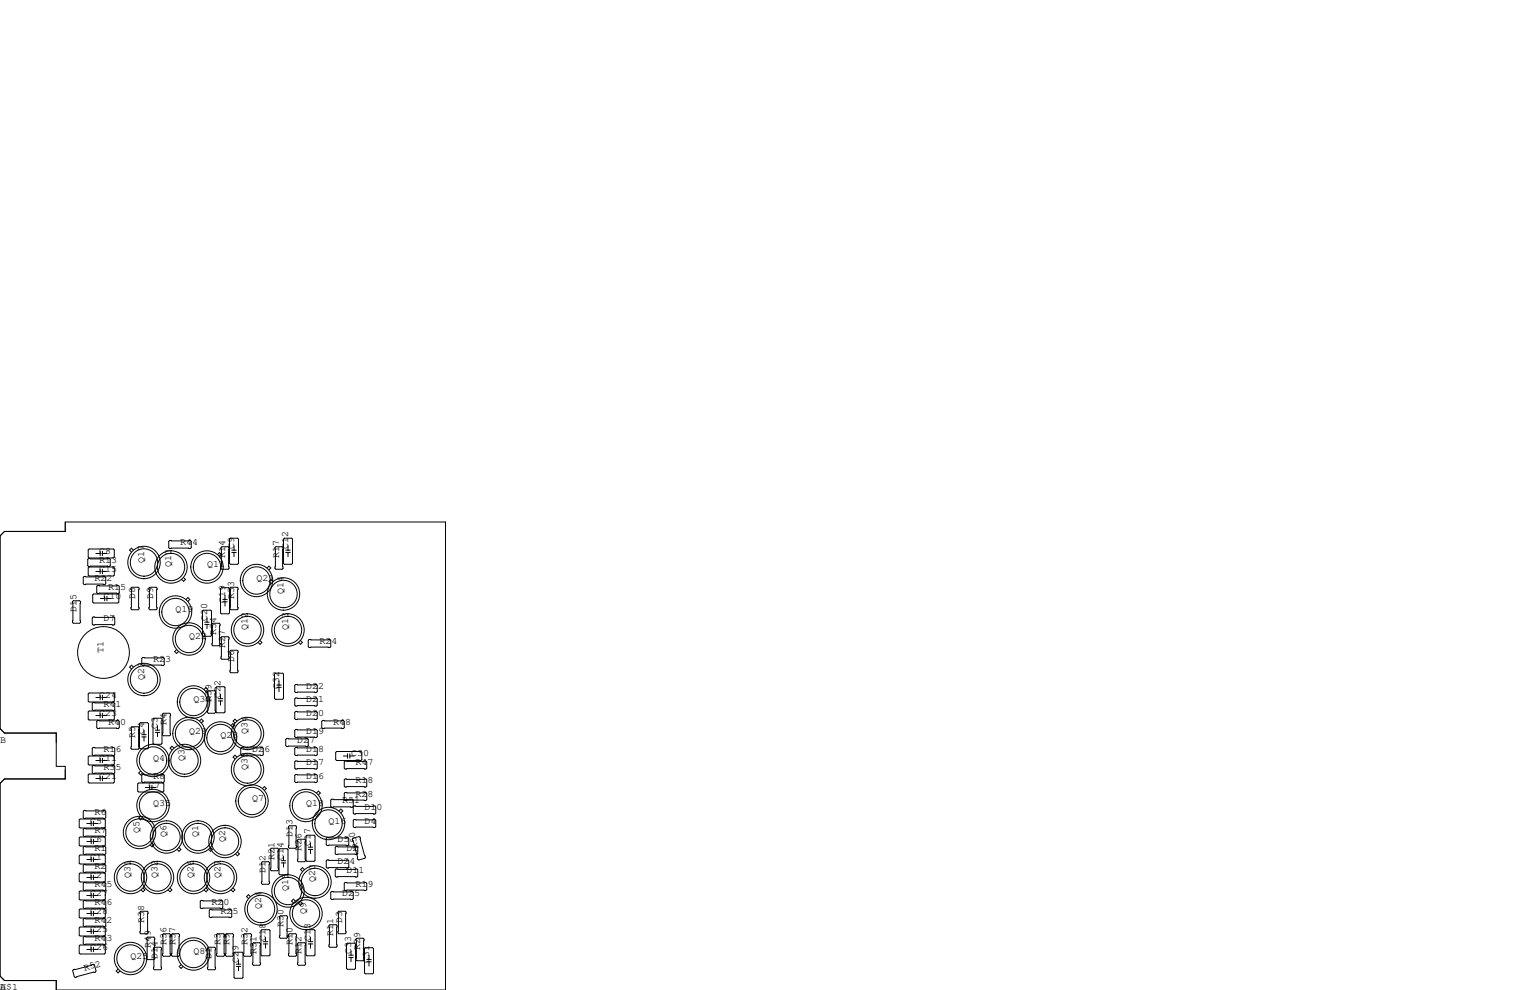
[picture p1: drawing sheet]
<svg xmlns="http://www.w3.org/2000/svg" width="432mm" height="279mm" viewBox="0 0 432 279" stroke-linecap="round" stroke-linejoin="round" font-family="sans-serif">
<g fill="none" stroke="#000" stroke-width=".28">
<path d="M0 151.3l1.3-1.3h17.1v-2.7h107.3v132.1h-109.8v-2.7h-14.6l-1.3-1.2v-54.4l1.3-1.3h17.1v-3.5h-2.5v-9.4h-14.6l-1.3-1.3zM25 157.6h5.9l.2 .3v1.7l-.2 .3h-5.9l-.2-.3v-1.7zM25.1 154.9h6.9l.3 .3v2l-.3 .3h-6.9l-.2-.3v-2zM27.1 156.2h1.2M28.3 155.6v1.2M28.9 156.2h1.2M28.9 155.6v1.2M37.6 155.2l-.5-.5-.5 .5 .5 .6M47.6 152.8l.3-.3h5.8l.3 .3v1.8l-.3 .2h-5.8l-.3-.2zM61.4 156.5l.5-.5 .6 .5-.6 .5M62.4 154.6l.2-.3h1.8l.2 .3v5.8l-.2 .3h-1.8l-.2-.3zM65 151.9h2.1l.2 .2v6.9l-.2 .3h-2.1l-.2-.3v-6.9z"/>
<path d="M65.4 155.3h1.3M65.4 155.9h1.3M66 154.1v1.2M66 155.9v1.2M77.9 154.3h1.7l.3 .3v5.8l-.3 .3h-1.7l-.3-.3v-5.8zM80.3 151.9h2l.3 .2v6.9l-.3 .3h-2l-.3-.3v-6.9zM80.6 155.3h1.3M80.6 155.9h1.3M81.3 154.1v1.2M81.3 155.9v1.2M20.7 169.5h1.8l.2 .3v5.8l-.2 .3h-1.8l-.3-.3v-5.8zM23.7 162.7h5.9l.2 .2v1.8l-.2 .3h-5.9l-.2-.3v-1.8z"/>
<path d="M25.1 160h6.9l.3 .3v2l-.3 .3h-6.9l-.2-.3v-2zM26.3 174.1h5.8l.3 .3v1.7l-.3 .3h-5.8l-.3-.3v-1.7zM26.4 167.6h6.9l.2 .3v2l-.2 .3h-6.9l-.2-.3v-2zM27.1 161.3h1.2M27.6 165.2h5.8l.3 .3v1.8l-.3 .2h-5.8l-.3-.2v-1.8zM28.3 160.7v1.2M28.3 168.9h1.2M28.9 160.7v1.2M28.9 161.3h1.2M29.5 168.3v1.2M30.2 168.9h1.2M30.2 168.3v1.2"/>
<path d="M37 166l.2-.3h1.8l.2 .3v5.8l-.2 .3h-1.8l-.2-.3zM42 166l.3-.3h1.8l.2 .3v5.8l-.2 .3h-1.8l-.3-.3zM51.8 163l.5 .5-.5 .6-.5-.6M52.5 169.2l.5-.5 .6 .5-.6 .5M57.2 172.5l.2-.3h2l.3 .3v6.8l-.3 .3h-2l-.2-.3zM57.8 176.2h1.3M57.8 175.6h1.3M58.4 174.4v1.2M58.4 176.2v1.2M59.8 176.1l.3-.2h1.7l.3 .2v5.9l-.3 .2h-1.7l-.3-.2zM62.4 180l.2-.3h1.8l.2 .3v5.8l-.2 .3h-1.8l-.2-.3zM62.5 165.9h2l.3 .2v6.9l-.3 .2h-2l-.3-.2v-6.9z"/>
<path d="M62.9 169.8h1.2M62.9 169.2h1.2M63.5 168v1.2M63.5 169.8v1.3M64.9 166l.3-.3h1.7l.3 .3v5.8l-.3 .3h-1.7l-.3-.3zM75.4 160.3l.5-.5 .5 .5-.5 .5M77 164.1l-.5-.5-.6 .5 .6 .6M25.1 195.6h6.9l.3 .2v2.1l-.3 .2h-6.9l-.2-.2v-2.1zM26.3 198.2h5.8l.3 .3v1.8l-.3 .2h-5.8l-.3-.2v-1.8zM27.1 196.8h1.2M28.3 196.2v1.3M28.9 196.2v1.3"/>
<path d="M28.9 196.8h1.2M37.6 188.3l-.5-.6-.5 .6 .5 .5M40.3 185.5h5.8l.3 .3v1.8l-.3 .2h-5.8l-.3-.2v-1.8zM49.8 183.3l-.5 .6 .5 .5 .6-.5M57.6 194.6l.5-.5 .5 .5-.5 .5M58.5 195.2l.3-.3h1.8l.2 .3v5.8l-.2 .3h-1.8l-.3-.3zM61 194.1l.2-.3h2l.3 .3v6.8l-.3 .3h-2l-.2-.3zM61.6 197.2h1.3M61.6 197.8h1.3M62.2 196v1.2M62.2 197.8v1.2M64.9 183.8l.3-.3h1.7l.3 .3v5.8l-.3 .3h-1.7l-.3-.3z"/>
<path d="M73.4 180.8l.5 .5-.5 .5-.6-.5M77.5 190.2l.2-.2h2.1l.2 .2v6.9l-.2 .3h-2.1l-.2-.3zM78.1 193.3h1.3M78.1 194h1.3M78.7 192.2v1.1M78.7 194v1.2M83.2 193.4l.2-.2h5.9l.2 .2v1.8l-.2 .3h-5.9l-.2-.3zM83.2 197.2l.2-.2h5.9l.2 .2v1.8l-.2 .3h-5.9l-.2-.3zM84.8 180.8l.5 .5-.5 .5-.5-.5M87 180.7l.2-.2h5.9l.2 .2v1.8l-.2 .3h-5.9l-.2-.3zM25.1 218.4h6.9l.3 .3v2l-.3 .3h-6.9l-.2-.3v-2zM25.1 200.7h6.9l.3 .2v2l-.3 .3h-6.9l-.2-.3v-2z"/>
<path d="M25.1 213.4h6.9l.3 .2v2l-.3 .3h-6.9l-.2-.3v-2zM26.3 216h5.8l.3 .3v1.8l-.3 .2h-5.8l-.3-.2v-1.8zM26.3 210.9h5.8l.3 .3v1.8l-.3 .2h-5.8l-.3-.2v-1.8zM27.1 214.6h1.2M27.1 201.9h1.2M27.1 219.7h1.2M27.6 203.3h5.8l.3 .3v1.8l-.3 .2h-5.8l-.3-.2v-1.8zM28.3 201.3v1.3M28.3 214v1.3M28.3 219.1v1.2M28.9 201.3v1.3M28.9 214v1.3"/>
<path d="M28.9 219.1v1.2M28.9 214.6h1.2M28.9 201.9h1.2M28.9 219.7h1.2M37 205.4l.2-.3h1.8l.2 .3v5.8l-.2 .3h-1.8l-.2-.3zM39.6 204h2.1l.2 .2v6.9l-.2 .2h-2.1l-.2-.2v-6.9zM39.7 217.6l-.6 .6 .6 .5 .5-.5M40 207.3h1.3M40 208h1.3M40.3 218.6h5.8l.3 .2v1.8l-.3 .3h-5.8l-.3-.3v-1.8zM40.6 206.1v1.2M40.6 208v1.2"/>
<path d="M43.4 202.7h2.1l.2 .2v6.9l-.2 .3h-2.1l-.2-.3v-6.9zM43.8 206.1h1.3M43.8 206.7h1.3M44.5 204.9v1.2M44.5 206.7v1.2M45.8 201.5l.3-.2h1.8l.2 .2v5.9l-.2 .2h-1.8l-.3-.2zM49.1 211.1l-.6-.5-.5 .5 .5 .6M56.3 203.5l.5-.6 .6 .6-.6 .5M65.2 204.7l.5-.5 .6 .5-.6 .6M66.9 213.7l-.6-.6-.5 .6 .5 .5M66.9 203.5l-.6-.5-.5 .5 .5 .5M68.2 210.9h5.8l.3 .3v1.8l-.3 .2h-5.8l-.3-.2v-1.8z"/>
<path d="M80.9 208.4h5.8l.3 .3v1.7l-.3 .3h-5.8l-.3-.3v-1.7zM83.2 206.1l.2-.2h5.9l.2 .2v1.8l-.2 .3h-5.9l-.2-.3zM83.2 201l.2-.2h5.9l.2 .2v1.8l-.2 .3h-5.9l-.2-.3zM83.4 218.6h5.9l.2 .2v1.8l-.2 .3h-5.9l-.2-.3v-1.8zM83.4 210.9h5.9l.2 .3v1.8l-.2 .2h-5.9l-.2-.2v-1.8zM83.4 214.8h5.9l.2 .2v1.8l-.2 .2h-5.9l-.2-.2v-1.8zM91.1 203.3h5.8l.3 .3v1.8l-.3 .2h-5.8l-.3-.2v-1.8zM94.7 212.3l.3-.2h6.9l.2 .2v2.1l-.2 .2h-6.9l-.3-.2zM96.9 213.4h1.2M97.4 219.8h5.9l.2 .3v1.8l-.2 .2h-5.9l-.2-.2v-1.8zM97.4 214.8h5.9l.2 .2v1.8l-.2 .2h-5.9l-.2-.2v-1.8zM98.1 212.7v1.3"/>
<path d="M98.7 213.4h1.2M98.7 212.7v1.3M22.6 231.1h6.9l.2 .3v2l-.2 .3h-6.9l-.2-.3v-2zM22.6 236.2h6.9l.2 .3v2l-.2 .3h-6.9l-.2-.3v-2zM23.7 238.9h5.9l.2 .2v1.8l-.2 .3h-5.9l-.2-.3v-1.8zM23.7 228.7h5.9l.2 .3v1.8l-.2 .2h-5.9l-.2-.2v-1.8zM23.7 233.8h5.9l.2 .3v1.7l-.2 .3h-5.9l-.2-.3v-1.7zM24.5 232.4h1.2M24.5 237.5h1.2M25.7 231.8v1.2M25.7 236.9v1.2M26.4 231.8v1.2"/>
<path d="M26.4 236.9v1.2M26.4 232.4h1.2M26.4 237.5h1.2M38.9 221.2l.2-.2h6.9l.2 .2v2.1l-.2 .2h-6.9l-.2-.2zM39.7 230.3l-.6 .6 .6 .5 .5-.5M41 222.2h1.2M42.2 221.6v1.3M42.9 222.2h1.2M42.9 221.6v1.3M42.9 237.9l.5 .6-.5 .5-.5-.5M50.5 239.2l.6 .5-.6 .6-.5-.6M59.4 239.2l.5 .5-.5 .6-.5-.6"/>
<path d="M74.1 222.5l.5-.5 .6 .5-.6 .6M76.3 239.6l.3-.2h1.8l.2 .2v5.9l-.2 .2h-1.8l-.3-.2zM79 239.5h2l.3 .3v6.8l-.3 .3h-2l-.3-.3v-6.8zM81.7 233h1.7l.3 .3v5.8l-.3 .3h-1.7l-.3-.3v-5.8zM83.9 237.1l.3-.2h1.8l.2 .2v5.9l-.2 .2h-1.8l-.3-.2zM86.6 235.7h2l.3 .3v6.8l-.3 .3h-2l-.2-.3v-6.8zM87 239.1h1.3M87 239.7h1.3M87.6 237.9v1.2M87.6 239.7v1.2M89.3 223.8l.6-.5 .5 .5-.5 .5M92.3 236.3h5.9l.2 .3v1.8l-.2 .2h-5.9l-.2-.2v-1.8z"/>
<path d="M93.6 225.6h5.8l.3 .2v1.8l-.3 .2h-5.8l-.3-.2v-1.8zM94.9 238.9h5.8l.3 .2v1.8l-.3 .3h-5.8l-.3-.3v-1.8zM95.7 228.9l.5-.6 .5 .6-.5 .5M97.4 223.6h5.9l.2 .3v1.8l-.2 .2h-5.9l-.2-.2v-1.8zM99.6 236.6l1.7-.5 .3 .2 1.5 5.6-.1 .3-1.8 .5-.3-.2-1.5-5.6zM99.9 227.5h5.9l.2 .2v1.8l-.2 .2h-5.9l-.2-.2v-1.8zM99.9 231.3h5.9l.2 .2v1.8l-.2 .3h-5.9l-.2-.3v-1.8zM22.4 246.6l.2-.2h6.9l.2 .2v2.1l-.2 .2h-6.9l-.2-.2zM22.4 251.7l.2-.2h6.9l.2 .2v2l-.2 .3h-6.9l-.2-.3zM22.4 256.8l.2-.3h6.9l.2 .3v2l-.2 .3h-6.9l-.2-.3zM22.6 241.3h6.9l.2 .3v2l-.2 .2h-6.9l-.2-.2v-2zM23.7 244h5.9l.2 .2v1.8l-.2 .3h-5.9l-.2-.3v-1.8z"/>
<path d="M23.7 249h5.9l.2 .3v1.8l-.2 .2h-5.9l-.2-.2v-1.8zM23.7 254.1h5.9l.2 .3v1.8l-.2 .2h-5.9l-.2-.2v-1.8zM23.7 259.2h5.9l.2 .3v1.7l-.2 .3h-5.9l-.2-.3v-1.7zM24.5 242.6h1.2M24.5 247.6h1.2M24.5 252.7h1.2M24.5 257.8h1.2M25.7 241.9v1.3M25.7 247v1.3M25.7 252.1v1.3M25.7 257.2v1.2M26.4 242.6h1.2"/>
<path d="M26.4 241.9v1.3M26.4 247v1.3M26.4 252.1v1.3M26.4 257.2v1.2M26.4 247.6h1.2M26.4 252.7h1.2M26.4 257.8h1.2M39.5 257.4l.3-.2h1.7l.3 .2v5.9l-.3 .2h-1.7l-.3-.2zM40.4 250.6l.5 .6-.5 .5-.6-.5M48 250.6l.5 .6-.5 .5-.6-.5M56.5 254.4l.3-.3h5.8l.3 .3v1.8l-.3 .2h-5.8l-.3-.2zM58.1 250.6l.6 .6-.6 .5-.5-.5"/>
<path d="M59.1 256.9l.2-.2h5.9l.2 .2v1.8l-.2 .3h-5.9l-.2-.3zM65.8 250.6l.5 .6-.5 .5-.6-.5M67 240.5l.6 .5-.6 .5-.5-.5M70.7 253l-.6-.5-.5 .5 .5 .6M74 243.2h1.8l.3 .3v5.8l-.3 .3h-1.8l-.2-.3v-5.8zM78.9 258.7l.2-.3h1.8l.3 .3v5.8l-.3 .3h-1.8l-.2-.3zM79.4 242.9h1.2M79.4 243.5h1.2M80 241.7v1.2M80 243.5v1.2M83.4 254.3l-.6-.5-.5 .5 .5 .5M84.8 254.4l.5 .6-.5 .5-.5-.5"/>
<path d="M85.9 245.4l-.5-.5-.6 .5 .6 .5M92.3 242.7h5.9l.2 .3v1.7l-.2 .3h-5.9l-.2-.3v-1.7zM93.3 251.8l.3-.2h5.8l.3 .2v1.8l-.3 .3h-5.8l-.3-.3zM94.6 245.5l.3-.3h5.8l.3 .3v1.8l-.3 .2h-5.8l-.3-.2zM95.4 257.4l.2-.2h1.8l.3 .2v5.9l-.3 .2h-1.8l-.2-.2zM97.2 249.3l.2-.3h5.9l.2 .3v1.8l-.2 .2h-5.9l-.2-.2zM20.7 273.7l5.6-1.6 .3 .2 .5 1.7-.2 .4-5.6 1.5-.3-.2-.5-1.7zM22.4 261.9l.2-.3h6.9l.2 .3v2l-.2 .3h-6.9l-.2-.3zM22.4 267l.2-.3h6.9l.2 .3v2l-.2 .2h-6.9l-.2-.2zM23.7 264.3h5.9l.2 .2v1.8l-.2 .3h-5.9l-.2-.3v-1.8zM24.5 262.9h1.2M24.5 268h1.2"/>
<path d="M25.7 262.3v1.2M25.7 267.3v1.3M26.4 262.3v1.2M26.4 267.3v1.3M26.4 262.9h1.2M26.4 268h1.2M33.3 273.5l-.5 .5 .5 .6 .6-.6M41.4 264.7l.3-.2h1.7l.3 .2v5.9l-.3 .2h-1.7l-.3-.2zM43.3 267.6l.3-.3h1.7l.3 .3v5.8l-.3 .3h-1.7l-.3-.3zM45.8 263.8l.3-.3h1.8l.2 .3v5.8l-.2 .3h-1.8l-.3-.3zM48.4 263.8l.2-.3h1.8l.3 .3v5.8l-.3 .3h-1.8l-.2-.3zM51.1 272.2l-.5 .6 .5 .5 .5-.5"/>
<path d="M58.5 267.6l.3-.3h1.8l.2 .3v5.8l-.2 .3h-1.8l-.3-.3zM61.1 263.8l.2-.3h1.8l.3 .3v5.8l-.3 .3h-1.8l-.2-.3zM63.6 263.8l.3-.3h1.8l.2 .3v5.8l-.2 .3h-1.8l-.3-.3zM66 269l.3-.3h2l.3 .3v6.8l-.3 .3h-2l-.3-.3zM66.7 272.1h1.2M66.7 272.7h1.2M67.3 270.9v1.2M67.3 272.7v1.2M68.7 263.8l.3-.3h1.7l.3 .3v5.8l-.3 .3h-1.7l-.3-.3zM71.2 266.3l.3-.2h1.8l.2 .2v5.9l-.2 .2h-1.8l-.3-.2zM73.7 262.6l.2-.2h2l.3 .2v6.9l-.3 .2h-2l-.2-.2zM74.3 266.4h1.3"/>
<path d="M74.3 265.8h1.3M74.9 264.5v1.3M74.9 266.4v1.2M81.4 263.8l.3-.3h1.7l.3 .3v5.8l-.3 .3h-1.7l-.3-.3zM83.9 266.3l.3-.2h1.8l.2 .2v5.9l-.2 .2h-1.8l-.3-.2zM86.4 262.6l.2-.2h2l.3 .2v6.9l-.3 .2h-2l-.2-.2zM87 266.4h1.3M87 265.8h1.3M87.6 264.5v1.3M87.6 266.4v1.2M92.8 261.2l.3-.2h1.8l.2 .2v5.9l-.2 .2h-1.8l-.3-.2zM97.8 266.4l.2-.2h2.1l.2 .2v6.9l-.2 .3h-2.1l-.2-.3z"/>
<path d="M98.4 269.6h1.3M98.4 270.2h1.3M99.1 268.4v1.2M99.1 270.2v1.2M100.5 265l.2-.2h1.8l.2 .2v5.9l-.2 .2h-1.8l-.2-.2zM102.9 267.7l.2-.2h2.1l.2 .2v6.9l-.2 .2h-2.1l-.2-.2zM103.5 271.4h1.3M103.5 270.8h1.3M104.1 269.6v1.2M104.1 271.4v1.3"/>
<circle cx="40.6" cy="158.7" r="4.6"/>
<circle cx="40.6" cy="158.7" r="3.9"/>
<circle cx="48.3" cy="160" r="3.9"/>
<circle cx="48.3" cy="160" r="4.6"/>
<circle cx="49.5" cy="172.7" r="4.6"/>
<circle cx="49.5" cy="172.7" r="3.9"/>
<circle cx="58.4" cy="160" r="4.6"/>
<circle cx="58.4" cy="160" r="3.9"/>
<circle cx="69.8" cy="177.8" r="3.9"/>
<circle cx="69.9" cy="177.8" r="4.6"/>
<circle cx="72.4" cy="163.8" r="4.6"/>
<circle cx="72.4" cy="163.8" r="3.9"/>
<circle cx="80" cy="167.6" r="4.6"/>
<circle cx="80" cy="167.6" r="3.9"/>
<circle cx="81.3" cy="177.8" r="3.9"/>
<circle cx="81.3" cy="177.8" r="4.6"/>
<circle cx="29.2" cy="184.2" r="7.3"/>
<circle cx="40.6" cy="191.8" r="4.6"/>
<circle cx="40.6" cy="191.8" r="3.9"/>
<circle cx="53.3" cy="180.3" r="3.9"/>
<circle cx="53.3" cy="180.3" r="4.6"/>
<circle cx="54.6" cy="198.1" r="4.6"/>
<circle cx="54.6" cy="198.1" r="3.9"/>
<circle cx="43.2" cy="214.6" r="3.9"/>
<circle cx="43.2" cy="214.6" r="4.6"/>
<circle cx="52.1" cy="214.6" r="4.6"/>
<circle cx="52.1" cy="214.6" r="3.9"/>
<circle cx="53.3" cy="207" r="4.6"/>
<circle cx="53.3" cy="207" r="3.9"/>
<circle cx="62.2" cy="208.3" r="4.6"/>
<circle cx="62.2" cy="208.3" r="3.9"/>
<circle cx="69.9" cy="217.2" r="4.6"/>
<circle cx="69.9" cy="207" r="4.6"/>
<circle cx="69.9" cy="207" r="3.9"/>
<circle cx="69.9" cy="217.2" r="3.9"/>
<circle cx="39.4" cy="235" r="3.9"/>
<circle cx="39.4" cy="235" r="4.6"/>
<circle cx="43.2" cy="227.3" r="3.9"/>
<circle cx="43.2" cy="227.3" r="4.6"/>
<circle cx="47" cy="236.2" r="3.9"/>
<circle cx="47" cy="236.2" r="4.6"/>
<circle cx="55.9" cy="236.2" r="3.9"/>
<circle cx="55.9" cy="236.2" r="4.6"/>
<circle cx="63.5" cy="237.5" r="3.9"/>
<circle cx="63.5" cy="237.5" r="4.6"/>
<circle cx="71.1" cy="226.1" r="4.6"/>
<circle cx="71.1" cy="226.1" r="3.9"/>
<circle cx="86.4" cy="227.3" r="4.6"/>
<circle cx="86.4" cy="227.3" r="3.9"/>
<circle cx="92.7" cy="232.4" r="4.6"/>
<circle cx="92.7" cy="232.4" r="3.9"/>
<circle cx="36.8" cy="247.7" r="3.9"/>
<circle cx="36.8" cy="247.7" r="4.6"/>
<circle cx="44.4" cy="247.7" r="3.9"/>
<circle cx="44.5" cy="247.7" r="4.6"/>
<circle cx="54.6" cy="247.7" r="3.9"/>
<circle cx="54.6" cy="247.7" r="4.6"/>
<circle cx="62.2" cy="247.7" r="3.9"/>
<circle cx="62.2" cy="247.7" r="4.6"/>
<circle cx="73.7" cy="256.5" r="4.6"/>
<circle cx="73.7" cy="256.5" r="3.9"/>
<circle cx="81.3" cy="251.5" r="3.9"/>
<circle cx="81.3" cy="251.5" r="4.6"/>
<circle cx="86.4" cy="257.8" r="4.6"/>
<circle cx="86.4" cy="257.8" r="3.9"/>
<circle cx="88.9" cy="248.9" r="4.6"/>
<circle cx="88.9" cy="248.9" r="3.9"/>
<circle cx="36.8" cy="270.5" r="4.6"/>
<circle cx="36.8" cy="270.5" r="3.9"/>
<circle cx="54.6" cy="269.2" r="4.6"/>
<circle cx="54.6" cy="269.2" r="3.9"/>
</g>
<g font-size="2.8">
<text x="50.8" y="153.7">R44</text>
<text x="66" y="154.9" transform="rotate(-90 66 154.9)">C9</text>
<text x="81.3" y="154.9" transform="rotate(-90 81.3 154.9)">C12</text>
<text x="27.9" y="158.8">R13</text>
<text x="27.9" y="156.2">C8</text>
<text x="27.9" y="161.3">C15</text>
<text x="40.6" y="158.8" transform="rotate(-90 40.6 158.8)">Q17</text>
<text x="48.3" y="160" transform="rotate(-90 48.3 160)">Q10</text>
<text x="58.4" y="160">Q11</text>
<text x="63.5" y="157.5" transform="rotate(-90 63.5 157.5)">R14</text>
<text x="78.7" y="157.5" transform="rotate(-90 78.7 157.5)">R17</text>
<text x="26.7" y="163.8">R22</text>
<text x="30.5" y="166.4">R15</text>
<text x="72.4" y="163.8">Q21</text>
<text x="80" y="167.6" transform="rotate(-90 80 167.6)">Q14</text>
<text x="21.6" y="172.7" transform="rotate(-90 21.6 172.7)">D15</text>
<text x="29.2" y="168.9">C10</text>
<text x="38.1" y="168.9" transform="rotate(-90 38.1 168.9)">D8</text>
<text x="43.2" y="168.9" transform="rotate(-90 43.2 168.9)">D9</text>
<text x="49.5" y="172.7">Q19</text>
<text x="63.5" y="170.2" transform="rotate(-90 63.5 170.2)">C19</text>
<text x="66" y="168.9" transform="rotate(-90 66 168.9)">R33</text>
<text x="29.2" y="175.3">D7</text>
<text x="58.4" y="175.3" transform="rotate(-90 58.4 175.3)">C20</text>
<text x="61" y="179.1" transform="rotate(-90 61 179.1)">R34</text>
<text x="69.8" y="177.8" transform="rotate(-90 69.8 177.8)">Q12</text>
<text x="81.3" y="177.8" transform="rotate(-90 81.3 177.8)">Q13</text>
<text x="29.2" y="184.1" transform="rotate(-90 29.2 184.1)">T1</text>
<text x="53.3" y="180.3">Q22</text>
<text x="63.5" y="182.9" transform="rotate(-90 63.5 182.9)">R27</text>
<text x="90.2" y="181.6">R24</text>
<text x="40.6" y="191.8" transform="rotate(-90 40.6 191.8)">Q23</text>
<text x="43.2" y="186.7">R23</text>
<text x="66" y="186.7" transform="rotate(-90 66 186.7)">D6</text>
<text x="27.9" y="196.8">C24</text>
<text x="62.2" y="196.8" transform="rotate(-90 62.2 196.8)">C22</text>
<text x="78.7" y="194.3" transform="rotate(-90 78.7 194.3)">C32</text>
<text x="86.4" y="194.3">D22</text>
<text x="27.9" y="201.9">C23</text>
<text x="29.2" y="199.4">R41</text>
<text x="54.6" y="198.1">Q30</text>
<text x="59.7" y="198.1" transform="rotate(-90 59.7 198.1)">R39</text>
<text x="86.4" y="201.9">D20</text>
<text x="86.4" y="198.1">D21</text>
<text x="0" y="209.5">B</text>
<text x="30.5" y="204.5">R40</text>
<text x="38.1" y="208.3" transform="rotate(-90 38.1 208.3)">R5</text>
<text x="40.6" y="207" transform="rotate(-90 40.6 207)">C4</text>
<text x="44.4" y="205.7" transform="rotate(-90 44.4 205.7)">C3</text>
<text x="47" y="204.5" transform="rotate(-90 47 204.5)">R4</text>
<text x="53.3" y="207">Q29</text>
<text x="62.2" y="208.3">Q28</text>
<text x="69.8" y="207" transform="rotate(-90 69.8 207)">Q34</text>
<text x="83.8" y="209.5">D27</text>
<text x="86.4" y="207">D19</text>
<text x="94" y="204.5">R48</text>
<text x="27.9" y="214.6">C11</text>
<text x="29.2" y="212.1">R16</text>
<text x="43.2" y="214.6">Q4</text>
<text x="52.1" y="214.6" transform="rotate(-90 52.1 214.6)">Q3</text>
<text x="71.1" y="212.1">D26</text>
<text x="86.4" y="215.9">D17</text>
<text x="86.4" y="212.1">D18</text>
<text x="99.1" y="213.4">C30</text>
<text x="100.3" y="215.9">R47</text>
<text x="27.9" y="219.7">C21</text>
<text x="29.2" y="217.2">R35</text>
<text x="43.2" y="219.7">R8</text>
<text x="69.8" y="217.2" transform="rotate(-90 69.8 217.2)">Q33</text>
<text x="86.4" y="219.7">D16</text>
<text x="100.3" y="221">R18</text>
<text x="41.9" y="222.2">C7</text>
<text x="43.2" y="227.3">Q35</text>
<text x="71.1" y="226.1">Q7</text>
<text x="86.4" y="227.3">Q18</text>
<text x="96.5" y="226.7">R51</text>
<text x="100.3" y="224.8">R28</text>
<text x="25.4" y="232.4">C5</text>
<text x="26.7" y="229.9">R6</text>
<text x="92.7" y="232.4">Q16</text>
<text x="102.9" y="232.4">D4</text>
<text x="102.9" y="228.6">D10</text>
<text x="25.4" y="237.5">C6</text>
<text x="26.7" y="234.9">R7</text>
<text x="39.4" y="234.9" transform="rotate(-90 39.4 234.9)">Q5</text>
<text x="47" y="236.2" transform="rotate(-90 47 236.2)">Q6</text>
<text x="55.9" y="236.2" transform="rotate(-90 55.9 236.2)">Q1</text>
<text x="63.5" y="237.5" transform="rotate(-90 63.5 237.5)">Q2</text>
<text x="82.5" y="236.2" transform="rotate(-90 82.5 236.2)">D13</text>
<text x="87.6" y="238.8" transform="rotate(-90 87.6 238.8)">C17</text>
<text x="95.2" y="237.5">D5</text>
<text x="101.3" y="239.4" transform="rotate(-105 101.3 239.4)">R50</text>
<text x="25.4" y="242.6">C1</text>
<text x="26.7" y="240">R1</text>
<text x="26.7" y="245.1">R2</text>
<text x="77.5" y="242.6" transform="rotate(-90 77.5 242.6)">R21</text>
<text x="80" y="242.6" transform="rotate(-90 80 242.6)">C14</text>
<text x="85.1" y="240" transform="rotate(-90 85.1 240)">R26</text>
<text x="95.2" y="243.8">D24</text>
<text x="97.8" y="240">D2</text>
<text x="25.4" y="247.6">C2</text>
<text x="26.7" y="250.2">R45</text>
<text x="36.8" y="247.6" transform="rotate(-90 36.8 247.6)">Q31</text>
<text x="44.4" y="247.6" transform="rotate(-90 44.4 247.6)">Q32</text>
<text x="54.6" y="247.6" transform="rotate(-90 54.6 247.6)">Q26</text>
<text x="62.2" y="247.6" transform="rotate(-90 62.2 247.6)">Q27</text>
<text x="74.9" y="246.4" transform="rotate(-90 74.9 246.4)">D12</text>
<text x="81.3" y="251.5" transform="rotate(-90 81.3 251.5)">Q15</text>
<text x="88.9" y="248.9" transform="rotate(-90 88.9 248.9)">Q20</text>
<text x="97.8" y="246.4">D11</text>
<text x="100.3" y="250.2">R19</text>
<text x="25.4" y="252.7">C27</text>
<text x="25.4" y="257.8">C28</text>
<text x="26.7" y="255.3">R46</text>
<text x="59.7" y="255.3">R20</text>
<text x="62.2" y="257.8">R25</text>
<text x="73.7" y="256.5" transform="rotate(-90 73.7 256.5)">Q24</text>
<text x="86.4" y="257.8" transform="rotate(-90 86.4 257.8)">Q9</text>
<text x="96.5" y="252.7">D25</text>
<text x="25.4" y="262.9">C25</text>
<text x="26.7" y="260.3">R42</text>
<text x="40.6" y="260.3" transform="rotate(-90 40.6 260.3)">R38</text>
<text x="80" y="261.6" transform="rotate(-90 80 261.6)">R30</text>
<text x="96.5" y="260.3" transform="rotate(-90 96.5 260.3)">D3</text>
<text x="25.4" y="268">C26</text>
<text x="26.7" y="265.4">R43</text>
<text x="42.5" y="267.7" transform="rotate(-90 42.5 267.7)">R49</text>
<text x="47" y="266.7" transform="rotate(-90 47 266.7)">R36</text>
<text x="49.5" y="266.7" transform="rotate(-90 49.5 266.7)">R37</text>
<text x="54.6" y="269.2">Q8</text>
<text x="62.2" y="266.7" transform="rotate(-90 62.2 266.7)">R3</text>
<text x="64.8" y="266.7" transform="rotate(-90 64.8 266.7)">R9</text>
<text x="69.8" y="266.7" transform="rotate(-90 69.8 266.7)">R32</text>
<text x="72.4" y="269.2" transform="rotate(-90 72.4 269.2)">R31</text>
<text x="74.9" y="265.4" transform="rotate(-90 74.9 265.4)">C18</text>
<text x="82.5" y="266.7" transform="rotate(-90 82.5 266.7)">R10</text>
<text x="85.1" y="269.2" transform="rotate(-90 85.1 269.2)">R12</text>
<text x="87.6" y="265.4" transform="rotate(-90 87.6 265.4)">C13</text>
<text x="94" y="264.2" transform="rotate(-90 94 264.2)">R11</text>
<text x="99.1" y="269.2" transform="rotate(-90 99.1 269.2)">C33</text>
<text x="101.6" y="268" transform="rotate(-90 101.6 268)">R29</text>
<text x="23.8" y="274" transform="rotate(-15 23.8 274)">R52</text>
<text x="36.8" y="270.5">Q25</text>
<text x="44.4" y="270.5" transform="rotate(-90 44.4 270.5)">D14</text>
<text x="59.7" y="270.5" transform="rotate(-90 59.7 270.5)">D1</text>
<text x="67.3" y="271.8" transform="rotate(-90 67.3 271.8)">C29</text>
<text x="104.1" y="271.8" transform="rotate(-90 104.1 271.8)">C31</text>
<text x="0" y="279.4">U$1</text>
<text x="0" y="279.4">A</text>
</g>
</svg>
